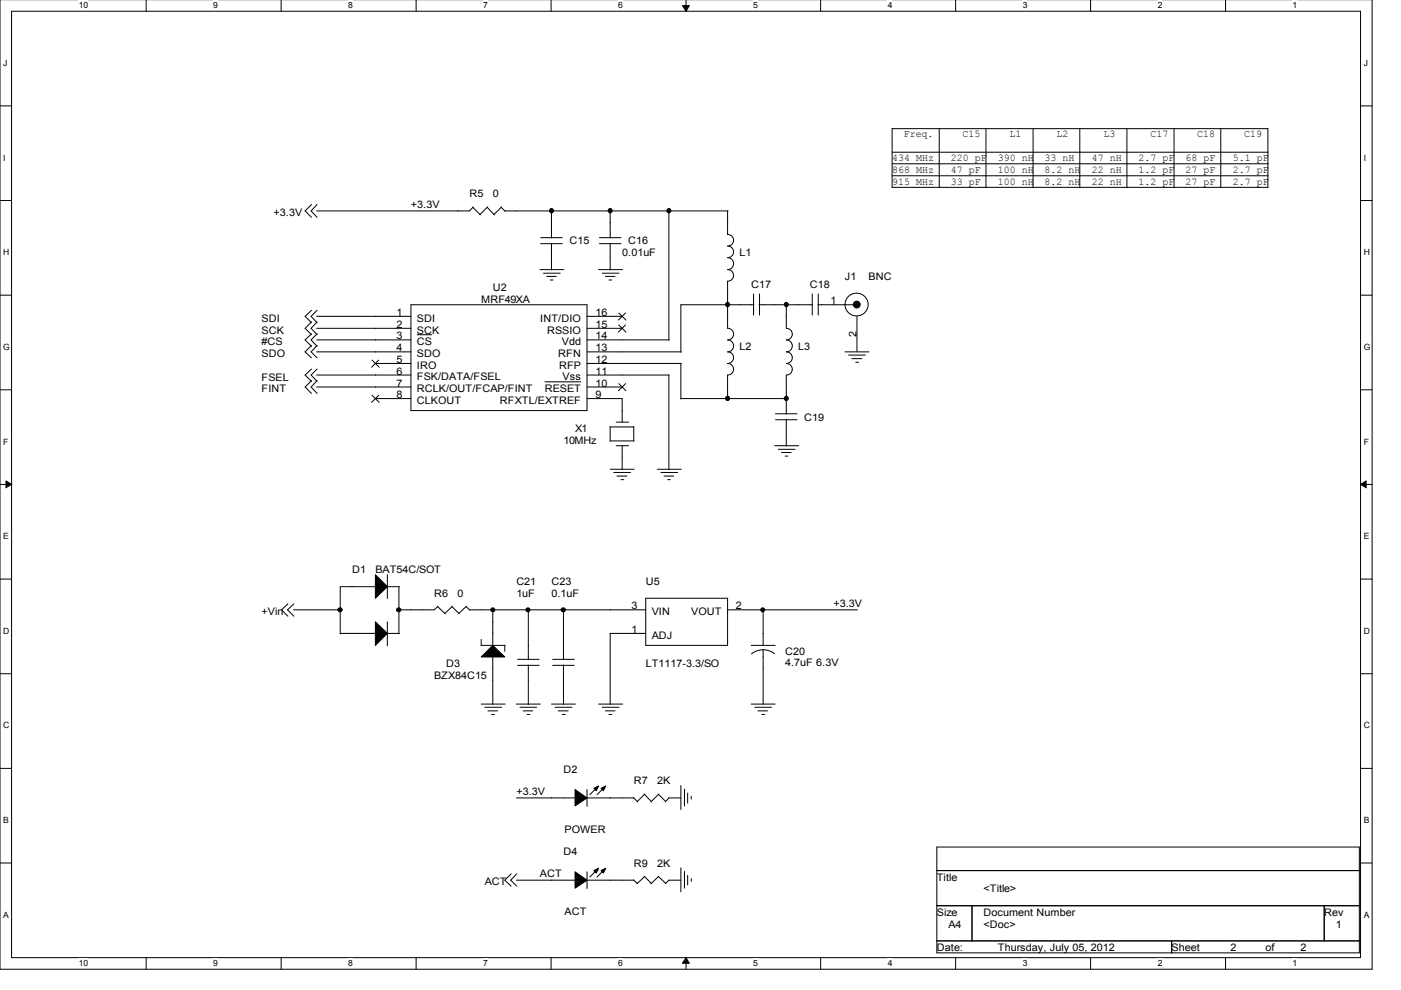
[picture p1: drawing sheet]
<svg xmlns="http://www.w3.org/2000/svg" width="297mm" height="210mm" viewBox="0 0 297 210" stroke-linecap="round" stroke-linejoin="round" font-family="sans-serif">
<path d="M0 -.1v205.6h290.9v-205.6M2.5 2.4h286v200.6h-286z" fill="none" stroke="#000" stroke-width=".21"/>
<g fill="#fff">
<path d="M16.7 .2h1.9v1.9h-1.9z"/>
<path d="M16.7 203.3h1.9v1.9h-1.9z"/>
</g>
<path d="M31 0v2.4M31 203v2.5" fill="none" stroke="#000" stroke-width=".21"/>
<g fill="#fff">
<path d="M45.2 .2h.9v1.9h-.9z"/>
<path d="M45.2 203.3h.9v1.9h-.9z"/>
</g>
<path d="M59.6 0v2.4M59.6 203v2.5" fill="none" stroke="#000" stroke-width=".21"/>
<g fill="#fff">
<path d="M73.8 .2h1v1.9h-1z"/>
<path d="M73.8 203.3h1v1.9h-1z"/>
</g>
<path d="M88.2 0v2.4M88.2 203v2.5" fill="none" stroke="#000" stroke-width=".21"/>
<g fill="#fff">
<path d="M102.4 .2h1v1.9h-1z"/>
<path d="M102.4 203.3h1v1.9h-1z"/>
</g>
<path d="M116.8 0v2.4M116.8 203v2.5" fill="none" stroke="#000" stroke-width=".21"/>
<g fill="#fff">
<path d="M131.1 .2h.9v1.9h-.9z"/>
<path d="M131.1 203.3h.9v1.9h-.9z"/>
</g>
<path d="M145.5 0v2.4M145.5 203v2.5" fill="none" stroke="#000" stroke-width=".21"/>
<path d="M144.7 1.2h1.4l-.6 1.2zM145.5 203l.6 1.2h-1.4z" fill="#000" stroke="#000" stroke-width=".21"/>
<g fill="#fff">
<path d="M159.7 .2h.9v1.9h-.9z"/>
<path d="M159.7 203.3h.9v1.9h-.9z"/>
</g>
<path d="M174 0v2.4M174 203v2.5" fill="none" stroke="#000" stroke-width=".21"/>
<g fill="#fff">
<path d="M188.2 .2h.9v1.9h-.9z"/>
<path d="M188.2 203.3h.9v1.9h-.9z"/>
</g>
<path d="M202.6 0v2.4M202.6 203v2.5" fill="none" stroke="#000" stroke-width=".21"/>
<g fill="#fff">
<path d="M216.8 .2h1v1.9h-1z"/>
<path d="M216.8 203.3h1v1.9h-1z"/>
</g>
<path d="M231.2 0v2.4M231.2 203v2.5" fill="none" stroke="#000" stroke-width=".21"/>
<g fill="#fff">
<path d="M245.4 .2h1v1.9h-1z"/>
<path d="M245.4 203.3h1v1.9h-1z"/>
</g>
<path d="M259.8 0v2.4M259.8 203v2.5" fill="none" stroke="#000" stroke-width=".21"/>
<g fill="#fff">
<path d="M274.1 .2h.9v1.9h-.9z"/>
<path d="M274.1 203.3h.9v1.9h-.9z"/>
<path d="M.7 12.4h.8v1.9h-.8z"/>
<path d="M289.1 12.4h.9v1.9h-.9z"/>
<path d="M.7 32.4h.4v2h-.4z"/>
<path d="M289.1 32.4h.5v2h-.5z"/>
</g>
<path d="M0 22.5h2.5M288.5 22.5h2.4" fill="none" stroke="#000" stroke-width=".21"/>
<g fill="#fff">
<path d="M.7 52.5h1.1v2h-1.1z"/>
<path d="M289.1 52.5h1.1v2h-1.1z"/>
</g>
<path d="M0 42.5h2.5M288.5 42.5h2.4" fill="none" stroke="#000" stroke-width=".21"/>
<g fill="#fff">
<path d="M.7 72.6h1.2v1.9h-1.2z"/>
<path d="M289.1 72.6h1.3v1.9h-1.3z"/>
</g>
<path d="M0 62.6h2.5M288.5 62.6h2.4" fill="none" stroke="#000" stroke-width=".21"/>
<g fill="#fff">
<path d="M.7 92.6h1v2h-1z"/>
<path d="M289.1 92.6h1.1v2h-1.1z"/>
</g>
<path d="M0 82.6h2.5M288.5 82.6h2.4" fill="none" stroke="#000" stroke-width=".21"/>
<g fill="#fff">
<path d="M.7 112.7h1.1v2h-1.1z"/>
<path d="M289.1 112.7h1.1v2h-1.1z"/>
</g>
<path d="M0 102.7h2.5M288.5 102.7h2.4" fill="none" stroke="#000" stroke-width=".21"/>
<path d="M1.3 102l1.2 .7-1.2 .7zM288.5 102.7l1.1-.7v1.4z" fill="#000" stroke="#000" stroke-width=".21"/>
<g fill="#fff">
<path d="M.7 132.8h1.2v1.9h-1.2z"/>
<path d="M289.1 132.8h1.2v1.9h-1.2z"/>
</g>
<path d="M0 122.8h2.5M288.5 122.8h2.4" fill="none" stroke="#000" stroke-width=".21"/>
<g fill="#fff">
<path d="M.7 152.8h1.2v2h-1.2z"/>
<path d="M289.1 152.8h1.2v2h-1.2z"/>
</g>
<path d="M0 142.8h2.5M288.5 142.8h2.4" fill="none" stroke="#000" stroke-width=".21"/>
<g fill="#fff">
<path d="M.7 172.9h1.1v2h-1.1z"/>
<path d="M289.1 172.9h1.1v2h-1.1z"/>
</g>
<path d="M0 162.9h2.5M288.5 162.9h2.4" fill="none" stroke="#000" stroke-width=".21"/>
<g fill="#fff">
<path d="M.7 193h1v1.9h-1z"/>
<path d="M289.1 193h1.1v1.9h-1.1z"/>
</g>
<g fill="none" stroke="#000" stroke-width=".21">
<path d="M189.1 34.7h79.8M189.1 37.3h79.8M189.1 32.3h79.8M189.1 27.3h79.7v12.4h-79.7zM199.1 27.3v12.5M209 27.3v12.5M219 27.3v12.5M228.9 27.3v12.5M238.9 27.3v12.5M248.9 27.3v12.5M258.8 27.3v12.5M66 43.4l-1.3 1.3 1.3 1.4"/>
<path d="M67.2 43.4l-1.2 1.3 1.2 1.4M100.2 44l1.7 1.6M100.3 43.9l-.7 .8h-32.5M103.3 44l1.5 1.6M103.4 43.9l-1.6 1.6M106.3 44l.8 .8M106.3 43.9l-1.6 1.6M107 44.7h47.3M114.5 57.2h5M114.6 50.4h4.6M114.6 51.7h4.6M115.2 57.9h3.6"/>
<path d="M115.9 58.6h2M116.7 59.4h.6M116.9 44.7v5.8M116.9 51.6v5.6M126.9 57.2h5.1M127.1 50.4h4.6M127.1 51.7h4.6M127.7 57.9h3.5M128.4 58.6h2M129.1 59.4h.6M129.4 44.7v5.8M129.4 51.6v5.6"/>
<path d="M141.8 44.7v27.5M154.3 44.7v5a1.23 1.23 0 0 1 1.2 1.2 1.23 1.23 0 0 1-1.2 1.3 1.23 1.23 0 0 1 1.2 1.2 1.23 1.23 0 0 1-1.2 1.2 1.27 1.27 0 0 1 1.2 1.3 1.27 1.27 0 0 1-1.2 1.3 1.23 1.23 0 0 1 1.2 1.2 1.23 1.23 0 0 1-1.2 1.2v10a1.23 1.23 0 0 1 1.2 1.2 1.23 1.23 0 0 1-1.2 1.3 1.27 1.27 0 0 1 1.2 1.2 1.27 1.27 0 0 1-1.2 1.3 1.23 1.23 0 0 1 1.2 1.2 1.23 1.23 0 0 1-1.2 1.3 1.23 1.23 0 0 1 1.2 1.2 1.23 1.23 0 0 1-1.2 1.2v5.1M66 65.8l-1.3 1.3 1.3 1.3M66 68.3l-1.3 1.3 1.3 1.4M66 70.8l-1.3 1.3 1.3 1.3M66 73.3l-1.3 1.3 1.3 1.3M66 78.2l-1.3 1.3 1.3 1.4M67.1 74.6h20M67.1 67.1h20M67.1 69.6h20M67.1 72.1h20M67.1 79.5h20"/>
<path d="M67.2 65.8l-1.2 1.3 1.2 1.3M67.2 68.3l-1.2 1.3 1.2 1.4M67.2 70.8l-1.2 1.3 1.2 1.3M67.2 73.3l-1.2 1.3 1.2 1.3M67.2 78.2l-1.2 1.3 1.2 1.4M78.8 76.3l1.6 1.6M79.6 77.1h7.5M80.3 76.3l-1.6 1.6M87.1 64.6h37.4v22.5h-37.4zM88.4 71h3.2M124.5 74.6h19.9M124.5 67.1h7.4"/>
<path d="M124.5 69.6h7.4M124.5 72.1h17.4M124.5 77.1h19.9M124.5 79.5h17.4M131.1 68.8l1.7 1.7M131.1 66.3l1.7 1.6M132.7 68.8l-1.6 1.7M132.7 66.3l-1.6 1.6M141.8 79.5v20.1M144.4 77.1v7.5M159.8 62.3v4.5M159.9 64.6h-15.5v10.1"/>
<path d="M161 64.6h11.3M161 62.3v4.5M166.7 64.6v5a1.23 1.23 0 0 1 1.3 1.2 1.23 1.23 0 0 1-1.3 1.3 1.27 1.27 0 0 1 1.3 1.2 1.27 1.27 0 0 1-1.3 1.3 1.23 1.23 0 0 1 1.3 1.2 1.23 1.23 0 0 1-1.3 1.3 1.23 1.23 0 0 1 1.3 1.2 1.23 1.23 0 0 1-1.3 1.2v8.3M172.2 62.3v4.5M173.4 64.6h7.6M173.5 62.3v4.5M179.2 74.6h5M179.9 75.3h3.6M180.6 76h2.1M181.4 76.8h.6M181.7 67.1v7.5M66 80.7l-1.3 1.4 1.3 1.3"/>
<path d="M67.1 82.1h20M67.2 80.7l-1.2 1.4 1.2 1.3M78.8 83.7l1.6 1.7M79.6 84.5h7.5M80.3 83.7l-1.6 1.7M115.5 81h7.7M124.5 82.1h7.4M124.5 84.5h7.4v5M129.3 90.5h5.1M129.4 99.5h5.1M129.4 90.5v3.1M129.4 93.5h5.1"/>
<path d="M130.6 94.5h2.7M130.6 89.5h2.7M131.1 81.3l1.7 1.6M131.9 94.5v5.1M132.7 81.3l-1.6 1.6M134.4 90.4v3.1M139.4 99.5h5M144.4 84.5h22.4M164.3 94.5h5M164.4 87.7h4.6M164.4 89h4.6M165 95.3h3.6"/>
<path d="M165.7 95.9h2M166.5 96.7h.5M166.7 88.9v5.7M130.1 100.2h3.6M130.8 100.9h2.1M131.7 101.7h.5M140.1 100.2h3.6M140.8 100.9h2M141.6 101.7h.6M61 128l-1.3 1.3 1.3 1.4M62.2 129.3h10M62.3 128l-1.3 1.3 1.3 1.4"/>
<path d="M72.1 134.3h7.5M79.6 124.4h-7.5v10M82.1 121.8v5.1M82.1 131.8v5.1M82.1 134.3h2.6M82.1 124.4h2.6M84.6 124.4v10M92.8 128.6l1.6 1.5M92.9 128.5l-.9 .8h-7.4M95.8 128.6l1.6 1.5M95.9 128.5l-1.6 1.6M98.8 128.6l.9 .8"/>
<path d="M98.9 128.5l-1.6 1.6M99.6 129.3h37.3M102 136.8h5.1M102 135.6v1.3M104.5 129.3v7.5M104.5 139.2v10.2M107 136.8v1.3M109.7 139.8h4.6M112 129.3v10.6M117.2 139.8h4.6M119.5 129.3v10.6M136.9 134.3h-7.5v15.1"/>
<path d="M136.9 126.8h17.4v10h-17.4zM154.3 129.3h27.5M159.3 136.8h5M161.8 137.8l1.5 .3 .9 .5M161.8 137.8l-1.6 .3-.9 .5M161.8 129.3v7.5M161.8 137.8v11.6M102 149.3h5.1M102.8 150h3.5M103.5 150.7h2M104.2 151.5h.6M109.5 149.3h5.1"/>
<path d="M109.7 141.1h4.6M110.2 150h3.6M110.9 150.7h2M111.8 151.5h.6M112 141v8.4M116.9 149.3h5.1M117.2 141.1h4.6M117.7 150h3.5M118.4 150.7h2.1M119.2 151.5h.6M119.5 141v8.4M126.9 149.3h5.1"/>
<path d="M127.7 150h3.5M128.4 150.7h2M129.1 151.5h.6M159.3 149.3h5M160 150h3.6M160.7 150.7h2M161.5 151.5h.6M109.5 169.2h12.5M124.5 169.2h9.9M124.5 167.4v3.6M126.7 166.9l-1.6 1.6M128.2 166.9l-1.6 1.6"/>
<path d="M134.3 169.1l.8 .8M136.6 168.3l1.5 1.6M136.7 168.4l-1.7 1.6M139.5 168.3l1.6 1.6M139.6 168.4l-1.6 1.6M144.4 166.6v5M144.4 169.2h-2.6l-.7 .8M145.1 167.3v3.6M145.8 168.2v2.1M146.6 168.8v.6M198.6 179.6h89.6v22.4h-89.6zM0 183h2.5"/>
<path d="M108.4 185.3l-1.4 1.3 1.4 1.3M109.5 186.6h12.5M109.6 185.3l-1.3 1.3 1.3 1.3M124.5 184.8v3.6M124.5 186.6h9.9M126.7 184.3l-1.6 1.6M128.2 184.3l-1.6 1.6M134.3 186.5l.8 .8M136.6 185.8l1.5 1.5M136.7 185.9l-1.7 1.5M139.5 185.8l1.6 1.5M139.6 185.9l-1.6 1.5"/>
<path d="M144.4 184v5.1M144.4 186.6h-2.6l-.7 .8M145.1 184.8v3.5M145.8 185.6v2M146.6 186.3v.6M198.6 184.6h89.6M198.6 192h89.6M198.6 199.5h89.6M206.1 192v7.5M248.4 199.5v2.5M280.8 192v7.5M288.5 183h2.4"/>
<circle cx="181.6" cy="64.6" r="2.44"/>
</g>
<g fill="#000" stroke="#000" stroke-width=".21">
<path d="M102 139.3l2.5-2.5 2.5 2.5z"/>
<path d="M79.6 121.8l2.5 2.6-2.5 2.4z" fill-rule="evenodd"/>
<path d="M79.6 131.8l2.5 2.5-2.5 2.5z" fill-rule="evenodd"/>
<path d="M121.9 167.4l2.6 1.8-2.6 1.7z" fill-rule="evenodd"/>
<path d="M125.9 167.1l1-.5-.5 1.1z" fill-rule="evenodd"/>
<path d="M127.4 167.1l1-.5-.5 1.1z" fill-rule="evenodd"/>
<path d="M121.9 184.8l2.6 1.8-2.6 1.7z" fill-rule="evenodd"/>
<path d="M125.9 184.6l1-.5-.5 1z" fill-rule="evenodd"/>
<path d="M127.4 184.6l1-.5-.5 1z" fill-rule="evenodd"/>
<circle cx="116.9" cy="44.7" r=".45"/>
<circle cx="129.3" cy="44.7" r=".45"/>
<circle cx="141.8" cy="44.7" r=".45"/>
<circle cx="154.2" cy="64.6" r=".45"/>
<circle cx="166.7" cy="64.6" r=".45"/>
<circle cx="181.7" cy="64.6" r=".72"/>
<circle cx="154.2" cy="84.5" r=".45"/>
<circle cx="166.7" cy="84.5" r=".45"/>
<circle cx="72.1" cy="129.3" r=".45"/>
<circle cx="84.6" cy="129.3" r=".45"/>
<circle cx="104.5" cy="129.3" r=".42"/>
<circle cx="111.9" cy="129.3" r=".42"/>
<circle cx="119.4" cy="129.3" r=".45"/>
<circle cx="161.7" cy="129.3" r=".42"/>
</g>
<g font-size="2.2">
<text x="191.6" y="29.1">Freq.</text>
<text x="204" y="29.1">C15</text>
<text x="214" y="29.1">L1</text>
<text x="224" y="29.1">L2</text>
<text x="233.9" y="29.1">L3</text>
<text x="243.9" y="29.1">C17</text>
<text x="253.8" y="29.1">C18</text>
<text x="263.8" y="29.1">C19</text>
<text x="189.1" y="34.1">434 MHz</text>
<text x="201.6" y="34.1">220 pF</text>
<text x="211.6" y="34.1">390 nH</text>
<text x="221.5" y="34.1">33 nH</text>
<text x="231.5" y="34.1">47 nH</text>
<text x="241.4" y="34.1">2.7 pF</text>
<text x="251.4" y="34.1">68 pF</text>
<text x="261.4" y="34.1">5.1 pF</text>
<text x="99.6" y="41.8">R5</text>
<text x="104.5" y="41.8">0</text>
<text x="189.1" y="36.6">868 MHz</text>
<text x="189.1" y="39.1">915 MHz</text>
<text x="201.6" y="36.6">47 pF</text>
<text x="201.6" y="39.1">33 pF</text>
<text x="211.6" y="36.6">100 nH</text>
<text x="211.6" y="39.1">100 nH</text>
<text x="221.5" y="36.6">8.2 nH</text>
<text x="221.5" y="39.1">8.2 nH</text>
<text x="231.5" y="36.6">22 nH</text>
<text x="231.5" y="39.1">22 nH</text>
<text x="241.4" y="36.6">1.2 pF</text>
<text x="241.4" y="39.1">1.2 pF</text>
<text x="251.4" y="36.6">27 pF</text>
<text x="251.4" y="39.1">27 pF</text>
<text x="261.4" y="36.6">2.7 pF</text>
<text x="261.4" y="39.1">2.7 pF</text>
<text x="58" y="45.8">+3.3V</text>
<text x="87.1" y="44">+3.3V</text>
<text x="120.7" y="51.8">C15</text>
<text x="133.2" y="51.8">C16</text>
<text x="131.9" y="54.3">0.01uF</text>
<text x="156.8" y="54.3">L1</text>
<text x="179.2" y="59.3">J1</text>
<text x="184.1" y="59.3">BNC</text>
<text x="102" y="64.3">MRF49XA</text>
<text x="104.5" y="61.7">U2</text>
<text x="159.3" y="61">C17</text>
<text x="171.7" y="61">C18</text>
<text x="176.1" y="64.5">1</text>
<text x="55.5" y="68.3">SDI</text>
<text x="55.5" y="70.7">SCK</text>
<text x="84.1" y="67">1</text>
<text x="84.1" y="69.5">2</text>
<text x="84.1" y="72">3</text>
<text x="88.4" y="68.2">SDI</text>
<text x="88.4" y="70.7">SCK</text>
<text x="114.6" y="68.2">INT/DIO</text>
<text x="116" y="70.7">RSSIO</text>
<text x="126.2" y="72">14</text>
<text x="126.2" y="69.5">15</text>
<text x="126.2" y="67">16</text>
<text x="181.6" y="71.4" transform="rotate(-90 181.6 71.4)">2</text>
<text x="55.5" y="73.2">#CS</text>
<text x="55.5" y="75.7">SDO</text>
<text x="84.1" y="74.5">4</text>
<text x="84.1" y="77">5</text>
<text x="88.4" y="73.2">CS</text>
<text x="88.4" y="75.7">SDO</text>
<text x="118.4" y="75.7">RFN</text>
<text x="119.1" y="73.2">Vdd</text>
<text x="126.2" y="77">12</text>
<text x="126.2" y="74.5">13</text>
<text x="156.8" y="74.2">L2</text>
<text x="169.2" y="74.2">L3</text>
<text x="55.5" y="80.7">FSEL</text>
<text x="55.5" y="83.2">FINT</text>
<text x="84.1" y="79.4">6</text>
<text x="84.1" y="82">7</text>
<text x="88.4" y="78.2">IRO</text>
<text x="88.4" y="80.6">FSK/DATA/FSEL</text>
<text x="88.4" y="83.2">RCLK/OUT/FCAP/FINT</text>
<text x="115.5" y="83.2">RESET</text>
<text x="118.5" y="78.2">RFP</text>
<text x="119.3" y="80.6">Vss</text>
<text x="126.2" y="82">10</text>
<text x="126.2" y="79.4">11</text>
<text x="84.1" y="84.4">8</text>
<text x="88.4" y="85.6">CLKOUT</text>
<text x="106" y="85.6">RFXTL/EXTREF</text>
<text x="126.2" y="84.4">9</text>
<text x="170.5" y="89.2">C19</text>
<text x="119.5" y="94.1">10MHz</text>
<text x="121.9" y="91.6">X1</text>
<text x="74.7" y="121.5">D1</text>
<text x="79.6" y="121.5">BAT54C/SOT</text>
<text x="109.5" y="124">C21</text>
<text x="116.9" y="124">C23</text>
<text x="136.9" y="124">U5</text>
<text x="55.5" y="130.5">+Vin</text>
<text x="92" y="126.5">R6</text>
<text x="97" y="126.5">0</text>
<text x="109.5" y="126.5">1uF</text>
<text x="116.9" y="126.5">0.1uF</text>
<text x="133.9" y="129.2">3</text>
<text x="138.2" y="130.4">VIN</text>
<text x="146.6" y="130.4">VOUT</text>
<text x="156" y="129.2">2</text>
<text x="176.7" y="128.7">+3.3V</text>
<text x="133.9" y="134.2">1</text>
<text x="138.2" y="135.4">ADJ</text>
<text x="92" y="143.9">BZX84C15</text>
<text x="94.6" y="141.4">D3</text>
<text x="136.9" y="141.4">LT1117-3.3/SO</text>
<text x="166.5" y="139">C20</text>
<text x="166.5" y="141.2">4.7uF 6.3V</text>
<text x="119.5" y="163.8">D2</text>
<text x="134.4" y="166.3">R7</text>
<text x="139.4" y="166.3">2K</text>
<text x="109.5" y="168.5">+3.3V</text>
<text x="119.7" y="176.5">POWER</text>
<text x="114.5" y="185.9">ACT</text>
<text x="119.5" y="181.2">D4</text>
<text x="134.4" y="183.7">R9</text>
<text x="139.4" y="183.7">2K</text>
<text x="102.8" y="187.7">ACT</text>
<text x="198.6" y="186.7">Title</text>
<text x="208.5" y="189.2">&lt;Title&gt;</text>
<text x="119.7" y="193.9">ACT</text>
<text x="198.6" y="194.2">Size</text>
<text x="201.1" y="196.7">A4</text>
<text x="208.5" y="196.7">&lt;Doc&gt;</text>
<text x="208.5" y="194.2">Document Number</text>
<text x="280.8" y="194.2">Rev</text>
<text x="283.2" y="196.7">1</text>
<text x="198.6" y="201.6">Date:</text>
<text x="211.6" y="201.6">Thursday, July 05, 2012</text>
<text x="248.4" y="201.6">Sheet</text>
<text x="260.9" y="201.6">2</text>
<text x="268.3" y="201.6">of</text>
<text x="275.8" y="201.6">2</text>
</g>
<g font-size="1.8">
<text x="16.7" y="1.8">10</text>
<text x="45.2" y="1.8">9</text>
<text x="73.8" y="1.8">8</text>
<text x="102.4" y="1.8">7</text>
<text x="131.1" y="1.8">6</text>
<text x="159.7" y="1.8">5</text>
<text x="188.2" y="1.8">4</text>
<text x="216.8" y="1.8">3</text>
<text x="245.4" y="1.8">2</text>
<text x="274.1" y="1.8">1</text>
<text x=".7" y="14">J</text>
<text x="289.1" y="14">J</text>
<text x=".7" y="34.1">I</text>
<text x="289.1" y="34.1">I</text>
<text x=".7" y="54.1">H</text>
<text x="289.1" y="54.1">H</text>
<text x=".7" y="74.2">G</text>
<text x="289.1" y="74.2">G</text>
<text x=".7" y="94.2">F</text>
<text x="289.1" y="94.2">F</text>
<text x=".7" y="114.3">E</text>
<text x="289.1" y="114.3">E</text>
<text x=".7" y="134.4">D</text>
<text x="289.1" y="134.4">D</text>
<text x=".7" y="154.4">C</text>
<text x="289.1" y="154.4">C</text>
<text x=".7" y="174.5">B</text>
<text x="289.1" y="174.5">B</text>
<text x=".7" y="194.6">A</text>
<text x="289.1" y="194.6">A</text>
<text x="16.7" y="204.9">10</text>
<text x="45.2" y="204.9">9</text>
<text x="73.8" y="204.9">8</text>
<text x="102.4" y="204.9">7</text>
<text x="131.1" y="204.9">6</text>
<text x="159.7" y="204.9">5</text>
<text x="188.2" y="204.9">4</text>
<text x="216.8" y="204.9">3</text>
<text x="245.4" y="204.9">2</text>
<text x="274.1" y="204.9">1</text>
</g>
</svg>
